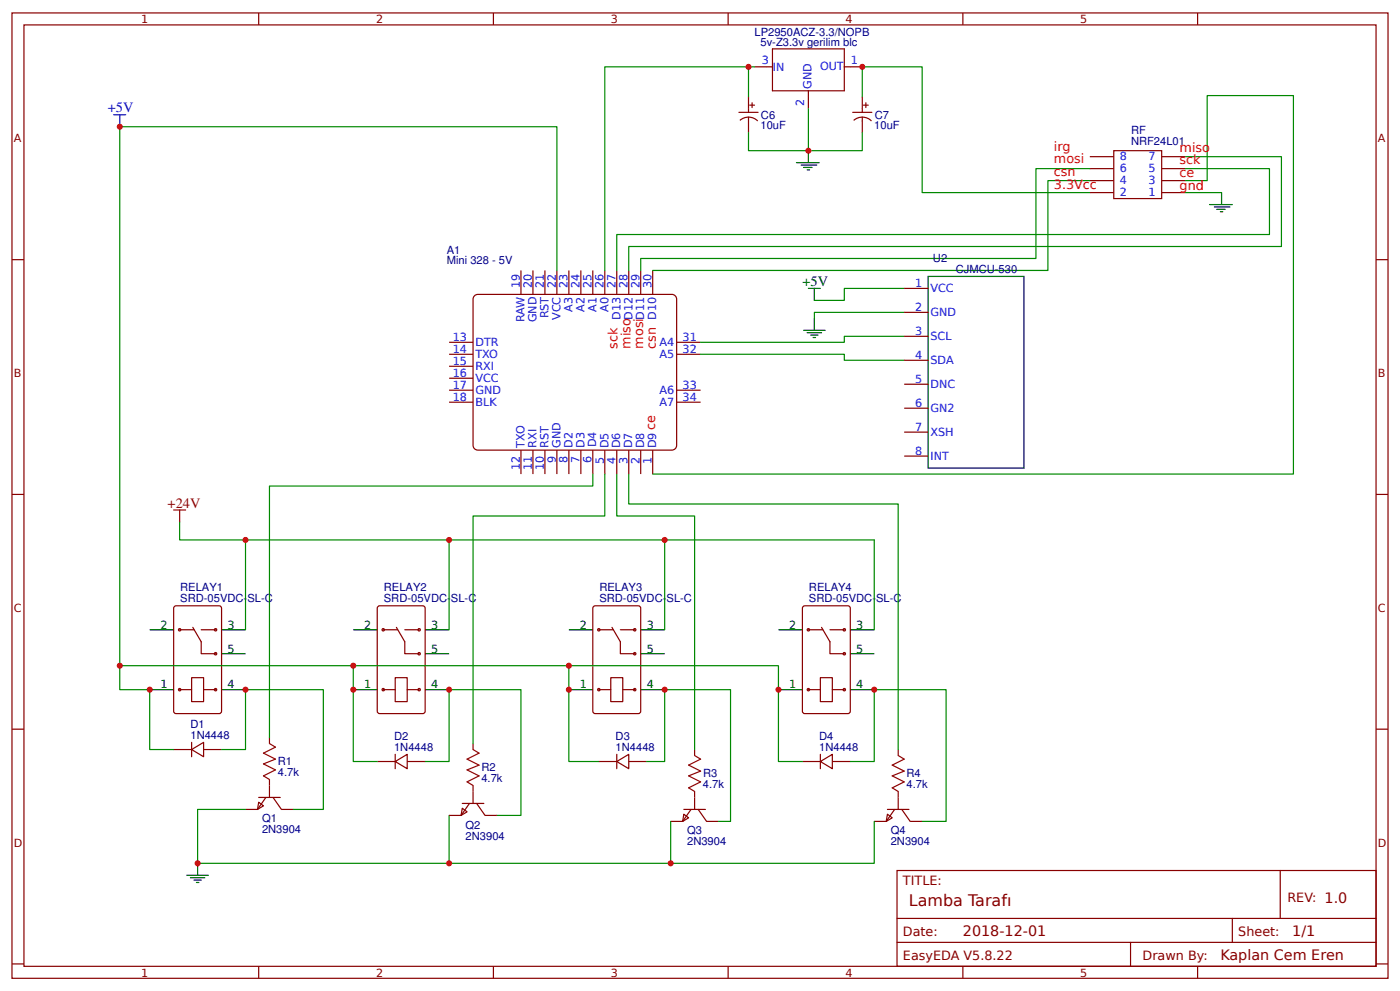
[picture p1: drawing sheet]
<svg xmlns="http://www.w3.org/2000/svg" width="309mm" height="219mm" viewBox="0 0 309 219" stroke-linecap="round" stroke-linejoin="round" font-family="sans-serif">
<g fill="none" stroke="#800" stroke-width=".26">
<path d="M2.6 2.9h304.1v213.2h-304.1zM5.3 5.5h298.7v208h-298.7zM57.1 2.9v2.6M109 2.9v2.6M160.9 2.9v2.6M212.7 2.9v2.6M264.6 2.9v2.6M2.6 57.4h2.7M304 57.4h2.7M2.6 109.2h2.7M304 109.2h2.7M2.6 161.1h2.7"/>
<path d="M304 161.1h2.7M198.2 192.3h105.8v21.2h-105.8zM282.8 192.3v10.6M2.6 212.9h2.7M57.1 213.5v2.6M109 213.5v2.6M160.9 213.5v2.6M198.2 202.9h105.8M198.2 208.2h105.8M212.7 213.5v2.6M249.8 208.2v5.3M264.6 213.5v2.6"/>
<path d="M272.3 202.9v5.3M304 212.9h2.7"/>
</g>
<path d="M104.7 65.5l.9-.5h42.8a1.06 1.06 0 0 1 1.1 1.1v32.3a1.06 1.06 0 0 1-1.1 1h-42.8a1.06 1.06 0 0 1-1.1-1v-32.3z" fill="#fff" stroke="#800" stroke-width=".26"/>
<g fill="none" stroke="#800" stroke-width=".26">
<path d="M166.7 14.8h4M170.7 10.8h15.8v9.3h-15.8zM186.5 14.8h4M163.2 24.8h4.3M163.5 26.6a2.85 2.85 0 0 1 3.9 .1M165.4 21.4v3.4M165.4 25.9v3.4M165.6 23.2h1.1M166.2 22.7v1.1M178.6 20.1v3.9M188.4 24.8h4.2M188.6 26.6a2.85 2.85 0 0 1 3.9 .1"/>
<path d="M190.5 21.4v3.4M190.5 25.9v3.4M190.8 23.2h1M191.3 22.7v1.1M115.1 59.7v5.3M117.7 59.7v5.3M120.4 59.7v5.3M123 59.7v5.3M125.7 59.7v5.3M128.3 59.7v5.3M131 59.7v5.3M133.6 59.7v5.3"/>
<path d="M136.3 59.7v5.3M138.9 59.7v5.3M141.6 59.7v5.3M144.2 59.7v5.3M99.2 75.6h5.3M99.2 78.3h5.3M149.5 75.6h5.3M149.5 78.3h5.3M99.2 80.9h5.3M99.2 83.6h5.3M99.2 86.2h5.3M99.2 88.8h5.3"/>
<path d="M115.1 99.4v5.3M117.7 99.4v5.3M120.4 99.4v5.3M123 99.4v5.3M125.7 99.4v5.3M128.3 99.4v5.3M131 99.4v5.3M133.6 99.4v5.3M136.3 99.4v5.3M138.9 99.4v5.3M141.6 99.4v5.3M144.2 99.4v5.3"/>
<path d="M149.5 86.2h5.3M149.5 88.8h5.3M38.4 134.1l.5-.3h9.5l.5 .3v23l-.2 .5h-9.8l-.5-.2zM39.5 138.9h.4v.4h-.4zM39.7 139.1h3.2M42.6 138.6l1.8 3.2v2.6h3.2M44.4 139.1h3.2M47.4 138.9h.4v.4h-.4zM83.4 134.1l.5-.3h9.5l.5 .3v23l-.2 .5h-9.8l-.5-.2zM84.5 138.9h.4v.4h-.4zM84.7 139.1h3.1M87.6 138.6l1.8 3.2v2.6h3.2"/>
<path d="M89.4 139.1h3.2M92.4 138.9h.4v.4h-.4zM131.2 133.9l9.8-.1 .5 .3 .1 23-.3 .5h-9.8l-.5-.2v-23zM132.1 138.9h.4v.4h-.4zM132.3 139.1h3.2M135.2 138.6l1.9 3.2v2.6h3.1M137.1 139.1h3.1M140 138.9h.4v.4h-.4zM177.5 133.9l9.8-.1 .5 .3 .1 23-.3 .5h-9.8l-.5-.2v-23zM178.4 138.9h.4v.4h-.4zM178.6 139.1h3.2M181.5 138.6l1.9 3.2v2.6h3.1"/>
<path d="M183.4 139.1h3.1M186.3 138.9h.4v.4h-.4zM39.5 152.2h.4v.3h-.4zM39.7 152.3h2.6M42.3 149.7h2.7v5.3h-2.7zM45 152.3h2.6M47.4 152.2h.4v.3h-.4zM47.4 144.2h.4v.4h-.4zM84.5 152.2h.4v.3h-.4zM84.7 152.3h2.6M87.3 149.7h2.7v5.3h-2.7zM90 152.3h2.6"/>
<path d="M92.4 152.2h.4v.3h-.4zM92.4 144.2h.4v.4h-.4zM132.1 152.2h.4v.3h-.4zM132.3 152.3h2.6M134.9 149.7h2.7v5.3h-2.7zM137.6 152.3h2.6M140 152.2h.4v.3h-.4zM140 144.2h.4v.4h-.4zM178.4 152.2h.4v.3h-.4zM178.6 152.3h2.6M181.2 149.7h2.7v5.3h-2.7zM183.9 152.3h2.6"/>
<path d="M186.3 152.2h.4v.3h-.4zM186.3 144.2h.4v.4h-.4zM38.4 165.6h3.9M42.3 165.6l2.7-1.6v3.2zM42.3 164v3.2M45 165.6h3.9M57.1 177.2l1.1 .8-1.3 .8zM57.1 176.2h4.8M58.7 176.2l-1.8 2.6h-2.7M59.5 162.9v1.4M59.5 172.2v4M60.3 176.2l1.9 2.6h2.6"/>
<path d="M83.3 168.2h4M87.3 168.2l2.7-1.6v3.2zM87.3 166.6v3.2M90 168.2h3.9M102.1 178.5l1.1 .8-1.3 .8zM102.1 177.5h4.8M103.7 177.5l-1.8 2.6h-2.7M104.5 164.3v1.3M104.5 173.5v4M105.3 177.5l1.9 2.6h2.6M132.3 168.2h4M136.3 168.2l2.6-1.6v3.2z"/>
<path d="M136.3 166.6v3.2M138.9 168.2h4M151.1 179.9l1 .8-1.3 .8zM151.1 178.8h4.7M152.7 178.8l-1.9 2.7h-2.6M153.5 165.6v1.3M153.5 174.8v4M154.3 178.8l1.8 2.7h2.6M177.3 168.2h3.9M181.2 168.2l2.7-1.6v3.2zM181.2 166.6v3.2M183.9 168.2h4"/>
<path d="M196.1 179.9l1 .8-1.3 .8zM196.1 178.8h4.7M197.6 178.8l-1.8 2.7h-2.7M198.4 165.6v1.3M198.4 174.8v4M199.2 178.8l1.9 2.7h2.6"/>
</g>
<g fill="none" stroke="#000" stroke-width=".26">
<path d="M175.9 35.9h5.1M177 36.5h3.4M177.5 37h1.9M178.3 37.5h.6M178.6 33.3v2.6M177.5 73h4.8M178.3 73.5h3.2M179.1 74h1.6M179.7 74.6h.5M179.9 70.3v2.7M33.1 139.1h5.3M48.9 139.1h5.3"/>
<path d="M78.1 139.1h5.2M93.9 139.1h5.3M125.7 139.1h5.3M141.6 139.1h5.2M172 139.1h5.3M187.9 139.1h5.2M33.1 152.3h5.3M48.9 152.3h5.3M48.9 144.4h5.3M78.1 152.3h5.2M93.9 152.3h5.3M93.9 144.4h5.3"/>
<path d="M125.7 152.3h5.3M141.6 152.3h5.2M141.6 144.4h5.2M172 152.3h5.3M187.9 152.3h5.2M187.9 144.4h5.2M41.3 193.4h4.7M42.1 193.9h3.1M42.9 194.4h1.5M43.4 194.9h.5M43.7 190.7v2.7"/>
</g>
<path d="M25.1 25.3h2.7M26.5 25.3v2.7" fill="none" stroke="#00c" stroke-width=".26"/>
<path d="M38.4 112.7h2.6M39.7 112.7v2.6" fill="none" stroke="#900" stroke-width=".26"/>
<g fill="none" stroke="#080" stroke-width=".26">
<path d="M165.4 29.3v4h25.1v-4M123 59.7v-31.7h-96.5v124.3h6.6v13.3h5.3M99.2 119.3v19.8M131 104.7v2.7h-71.5v55.5M133.6 104.7v9.3h-29.1v50.3M136.3 104.7v9.3h17.2v51.6M138.9 104.7v6.6h59.5v54.3M146.8 119.3v19.8M193.1 119.3v19.8M26.5 147.1h51.6v21.1h5.2M125.7 147.1h46.3v21.1h5.3M48.9 165.6h5.3v-13.3h17.2v26.5h-6.6"/>
<path d="M54.2 178.8h-10.5v11.9h55.5v-10.6M93.9 168.2h5.3v-15.9h15.9v27.8h-5.3M142.9 168.2h3.9v-15.9h14.6v29.2h-2.7M187.9 168.2h5.2v-15.9h15.9v29.2h-5.3M148.2 181.5v9.2h-49M193.1 181.5v9.2h-44.9"/>
</g>
<path d="M59.5 164.3l1.4 .7-2.7 1.4 2.7 1.3-2.7 1.1 2.7 1.3-2.7 1.3 1.3 .8M104.5 165.6l1.3 .8-2.6 1.3 2.6 1.3-2.6 1.1 2.6 1.3-2.6 1.3 1.3 .8M153.5 166.9l1.3 .8-2.7 1.3 2.7 1.3-2.7 1.1 2.7 1.3-2.7 1.3 1.4 .8M198.4 166.9l1.4 .8-2.7 1.3 2.7 1.3-2.7 1.1 2.7 1.3-2.7 1.3 1.3 .8" fill="none" stroke="#a00000" stroke-width=".26"/>
<path d="M246.1 33.3h10.5v10.6h-10.5z" fill="#fff" stroke="#800" stroke-width=".26"/>
<g fill="none" stroke="#800" stroke-width=".26">
<path d="M240.8 39.9h5.3M240.8 37.3h5.3M240.8 34.6h5.3M256.6 39.9h5.3M256.6 37.3h5.3M256.6 34.6h5.3M240.8 42.5h5.3M256.6 42.5h5.3M199.8 63.7h5.3M199.8 69h5.3M199.8 74.3h5.3M199.8 79.6h5.3"/>
<path d="M199.8 84.9h5.3M199.8 90.2h5.3M199.8 95.5h5.3M199.8 100.8h5.3"/>
</g>
<path d="M267.2 45.2h5.1M268.3 45.7h3.4M268.8 46.2h1.9M269.6 46.8h.5M269.9 42.5v2.7M178.6 63.7h2.6M179.9 63.7v2.7M205.1 61.1h21.1v42.3h-21.1z" fill="none" stroke="#000" stroke-width=".26"/>
<g fill="none" stroke="#080" stroke-width=".26">
<path d="M165.4 14.8v6.6M166.7 14.8h-33.1v44.9M178.6 24v9.3M190.5 21.4v-6.6h13.2v27.7h37.1M240.8 39.9h-9.3v19.8h-87.3M240.8 37.3h-11.9v19.8h-87.3v2.6M261.9 39.9h4.8v-18.8h19.1v83.6h-141.6M261.9 37.3h18.6v14.5h-144.2v7.9M261.9 34.6h21.2v19.9h-144.2v5.2M261.9 42.5h8M154.8 78.3h31.7v1.3h13.3M199.8 74.3h-13.3v1.3h-31.7"/>
<path d="M199.8 63.7h-13.3v2.7h-6.6M199.8 69h-19.9v1.3M39.7 115.3v4h153.4M54.2 119.3v19.8M78.1 147.1h47.6v21.1h6.6"/>
</g>
<g fill="#c00">
<circle cx="54.2" cy="119.3" r=".66"/>
<circle cx="33.1" cy="152.3" r=".66"/>
<circle cx="54.2" cy="152.3" r=".66"/>
<circle cx="78.1" cy="152.3" r=".66"/>
<circle cx="99.2" cy="152.3" r=".66"/>
<circle cx="125.7" cy="152.3" r=".66"/>
<circle cx="125.7" cy="147.1" r=".66"/>
<circle cx="172" cy="152.3" r=".66"/>
<circle cx="26.5" cy="147.1" r=".66"/>
<circle cx="178.6" cy="33.3" r=".66"/>
<circle cx="165.4" cy="14.8" r=".66"/>
<circle cx="190.5" cy="14.8" r=".66"/>
<circle cx="193.1" cy="152.3" r=".66"/>
<circle cx="146.8" cy="152.3" r=".66"/>
<circle cx="148.2" cy="190.7" r=".66"/>
<circle cx="26.5" cy="28" r=".66"/>
<circle cx="43.7" cy="190.7" r=".66"/>
<circle cx="99.2" cy="190.7" r=".66"/>
<circle cx="78.1" cy="147.1" r=".66"/>
<circle cx="146.8" cy="119.3" r=".66"/>
<circle cx="99.2" cy="119.3" r=".66"/>
</g>
<text font-size="3.5" fill="#800" x="200.8" y="200.2">Lamba Tarafı</text>
<text font-size="3.2" fill="#00c" x="23.8" y="24.8">+5V</text>
<text font-size="3.2" x="177.3" y="63.2">+5V</text>
<text font-size="3.2" fill="#900" x="37" y="112.1">+24V</text>
<g font-size="3.2" fill="#800">
<text x="212.7" y="206.9">2018-12-01</text>
<text x="285.5" y="206.9">1/1</text>
<text x="269.6" y="212.1">Kaplan Cem Eren</text>
</g>
<g font-size="2.8" fill="#f00">
<text x="232.8" y="33.3">irg</text>
<text x="260.6" y="33.5">miso</text>
<text x="232.8" y="36.1">mosi</text>
<text x="232.8" y="38.9">csn</text>
<text x="232.8" y="41.8">3.3Vcc</text>
<text x="260.6" y="36.3">sck</text>
<text x="260.6" y="39.1">ce</text>
<text x="260.6" y="41.9">gnd</text>
<text x="136.5" y="77" transform="rotate(-90 136.5 77)">sck</text>
<text x="139.3" y="77" transform="rotate(-90 139.3 77)">miso</text>
<text x="142.1" y="77" transform="rotate(-90 142.1 77)">mosi</text>
<text x="144.9" y="77" transform="rotate(-90 144.9 77)">csn</text>
<text x="144.8" y="95" transform="rotate(-90 144.8 95)">ce</text>
</g>
<g font-size="2.8" fill="#800">
<text x="199.5" y="195.5">TITLE:</text>
<text x="284.4" y="199.2">REV: 1.0</text>
<text x="199.5" y="206.9">Date:</text>
<text x="273.6" y="206.9">Sheet:</text>
<text x="199.5" y="212.1">EasyEDA V5.8.22</text>
<text x="252.4" y="212.1">Drawn By:</text>
</g>
<g font-size="2.5" fill="#800">
<text x="31.2" y="5.1">1</text>
<text x="83.1" y="5.1">2</text>
<text x="134.9" y="5.1">3</text>
<text x="186.8" y="5.1">4</text>
<text x="238.7" y="5.1">5</text>
<text x="3" y="31.4">A</text>
<text x="304.4" y="31.4">A</text>
<text x="3" y="83.3">B</text>
<text x="304.4" y="83.3">B</text>
<text x="3" y="135.1">C</text>
<text x="304.4" y="135.1">C</text>
<text x="3" y="187">D</text>
<text x="304.4" y="187">D</text>
<text x="31.2" y="215.7">1</text>
<text x="83.1" y="215.7">2</text>
<text x="134.9" y="215.7">3</text>
<text x="186.8" y="215.7">4</text>
<text x="238.7" y="215.7">5</text>
</g>
<g font-size="2.5" fill="#000080">
<text x="166.7" y="7.9">LP2950ACZ-3.3/NOPB</text>
<text x="168" y="10.3">5v-Z3.3v gerilim blc</text>
<text x="168" y="28.6">10uF</text>
<text x="168.1" y="26.2">C6</text>
<text x="193.1" y="28.6">10uF</text>
<text x="193.3" y="26.2">C7</text>
<text x="249.9" y="29.7">RF</text>
<text x="249.9" y="32.1">NRF24L01</text>
<text x="98.7" y="58.4">Mini 328 - 5V</text>
<text x="98.7" y="56">A1</text>
<text x="206.1" y="57.9">U2</text>
<text x="211.1" y="60.3">CJMCU-530</text>
<text x="39.8" y="130.7">RELAY1</text>
<text x="84.8" y="130.7">RELAY2</text>
<text x="132.4" y="130.7">RELAY3</text>
<text x="178.7" y="130.7">RELAY4</text>
<text x="39.8" y="133">SRD-05VDC-SL-C</text>
<text x="84.8" y="133">SRD-05VDC-SL-C</text>
<text x="132.4" y="133">SRD-05VDC-SL-C</text>
<text x="178.7" y="133">SRD-05VDC-SL-C</text>
<text x="42.1" y="160.8">D1</text>
<text x="42.1" y="163.2">1N4448</text>
<text x="87.1" y="165.8">1N4448</text>
<text x="87.1" y="163.4">D2</text>
<text x="136" y="165.8">1N4448</text>
<text x="136" y="163.4">D3</text>
<text x="181" y="165.8">1N4448</text>
<text x="181" y="163.4">D4</text>
<text x="61.4" y="171.5">4.7k</text>
<text x="61.4" y="169.1">R1</text>
<text x="106.4" y="172.8">4.7k</text>
<text x="106.4" y="170.4">R2</text>
<text x="155.3" y="171.7">R3</text>
<text x="200.3" y="171.7">R4</text>
<text x="155.3" y="174.1">4.7k</text>
<text x="200.3" y="174.1">4.7k</text>
<text x="57.9" y="184">2N3904</text>
<text x="57.9" y="181.6">Q1</text>
<text x="102.9" y="185.6">2N3904</text>
<text x="102.9" y="183.1">Q2</text>
<text x="151.8" y="184.2">Q3</text>
<text x="196.8" y="184.2">Q4</text>
<text x="151.8" y="186.7">2N3904</text>
<text x="196.8" y="186.7">2N3904</text>
</g>
<g font-size="2.5" fill="#00f">
<text x="168.3" y="14.2">3</text>
<text x="170.8" y="15.7">IN</text>
<text x="181.2" y="15.6">OUT</text>
<text x="188" y="14.2">1</text>
<text x="177.7" y="23.4" transform="rotate(-90 177.7 23.4)">2</text>
<text x="179.3" y="19.6" transform="rotate(-90 179.3 19.6)">GND</text>
<text x="247.4" y="35.4">8</text>
<text x="253.8" y="35.4">7</text>
<text x="247.4" y="40.7">4</text>
<text x="247.4" y="38">6</text>
<text x="253.8" y="40.7">3</text>
<text x="253.8" y="38">5</text>
<text x="247.4" y="43.3">2</text>
<text x="253.8" y="43.3">1</text>
<text x="114.8" y="63.7" transform="rotate(-90 114.8 63.7)">19</text>
<text x="117.5" y="63.7" transform="rotate(-90 117.5 63.7)">20</text>
<text x="120.1" y="63.7" transform="rotate(-90 120.1 63.7)">21</text>
<text x="122.8" y="63.7" transform="rotate(-90 122.8 63.7)">22</text>
<text x="125.4" y="63.7" transform="rotate(-90 125.4 63.7)">23</text>
<text x="128.1" y="63.7" transform="rotate(-90 128.1 63.7)">24</text>
<text x="130.7" y="63.7" transform="rotate(-90 130.7 63.7)">25</text>
<text x="133.3" y="63.7" transform="rotate(-90 133.3 63.7)">26</text>
<text x="136" y="63.7" transform="rotate(-90 136 63.7)">27</text>
<text x="138.6" y="63.7" transform="rotate(-90 138.6 63.7)">28</text>
<text x="141.3" y="63.7" transform="rotate(-90 141.3 63.7)">29</text>
<text x="143.9" y="63.7" transform="rotate(-90 143.9 63.7)">30</text>
<text x="202.2" y="63.4">1</text>
<text x="205.6" y="64.5">VCC</text>
<text x="115.9" y="71.2" transform="rotate(-90 115.9 71.2)">RAW</text>
<text x="118.5" y="71.2" transform="rotate(-90 118.5 71.2)">GND</text>
<text x="121.2" y="70.4" transform="rotate(-90 121.2 70.4)">RST</text>
<text x="123.8" y="70.7" transform="rotate(-90 123.8 70.7)">VCC</text>
<text x="126.5" y="68.8" transform="rotate(-90 126.5 68.8)">A3</text>
<text x="129.1" y="68.8" transform="rotate(-90 129.1 68.8)">A2</text>
<text x="131.8" y="68.8" transform="rotate(-90 131.8 68.8)">A1</text>
<text x="134.4" y="68.8" transform="rotate(-90 134.4 68.8)">A0</text>
<text x="137.1" y="70.6" transform="rotate(-90 137.1 70.6)">D13</text>
<text x="139.7" y="70.6" transform="rotate(-90 139.7 70.6)">D12</text>
<text x="142.3" y="70.6" transform="rotate(-90 142.3 70.6)">D11</text>
<text x="145" y="70.6" transform="rotate(-90 145 70.6)">D10</text>
<text x="202.2" y="68.7">2</text>
<text x="205.6" y="69.8">GND</text>
<text x="100" y="75.4">13</text>
<text x="100" y="78">14</text>
<text x="105" y="76.4">DTR</text>
<text x="145.7" y="76.4">A4</text>
<text x="150.8" y="75.4">31</text>
<text x="150.8" y="78">32</text>
<text x="202.2" y="74">3</text>
<text x="205.6" y="75.1">SCL</text>
<text x="100" y="80.6">15</text>
<text x="100" y="83.3">16</text>
<text x="105" y="79.1">TXO</text>
<text x="105" y="81.7">RXI</text>
<text x="145.7" y="79.1">A5</text>
<text x="202.2" y="79.3">4</text>
<text x="205.6" y="80.4">SDA</text>
<text x="100" y="85.9">17</text>
<text x="100" y="88.6">18</text>
<text x="105" y="84.3">VCC</text>
<text x="105" y="87">GND</text>
<text x="105" y="89.6">BLK</text>
<text x="145.7" y="87">A6</text>
<text x="145.7" y="89.6">A7</text>
<text x="150.8" y="85.9">33</text>
<text x="150.8" y="88.6">34</text>
<text x="202.2" y="84.6">5</text>
<text x="202.2" y="89.9">6</text>
<text x="205.6" y="85.7">DNC</text>
<text x="202.2" y="95.2">7</text>
<text x="205.6" y="91">GN2</text>
<text x="115.9" y="98.9" transform="rotate(-90 115.9 98.9)">TXO</text>
<text x="118.5" y="98.9" transform="rotate(-90 118.5 98.9)">RXI</text>
<text x="121.2" y="98.9" transform="rotate(-90 121.2 98.9)">RST</text>
<text x="123.8" y="98.9" transform="rotate(-90 123.8 98.9)">GND</text>
<text x="126.5" y="98.9" transform="rotate(-90 126.5 98.9)">D2</text>
<text x="129.1" y="98.9" transform="rotate(-90 129.1 98.9)">D3</text>
<text x="131.7" y="98.8" transform="rotate(-90 131.7 98.8)">D4</text>
<text x="134.4" y="99" transform="rotate(-90 134.4 99)">D5</text>
<text x="137" y="99" transform="rotate(-90 137 99)">D6</text>
<text x="139.7" y="99" transform="rotate(-90 139.7 99)">D7</text>
<text x="142.3" y="99" transform="rotate(-90 142.3 99)">D8</text>
<text x="145" y="99" transform="rotate(-90 145 99)">D9</text>
<text x="202.2" y="100.5">8</text>
<text x="205.6" y="96.3">XSH</text>
<text x="205.6" y="101.5">INT</text>
<text x="114.8" y="103.9" transform="rotate(-90 114.8 103.9)">12</text>
<text x="117.5" y="103.9" transform="rotate(-90 117.5 103.9)">11</text>
<text x="120.1" y="103.9" transform="rotate(-90 120.1 103.9)">10</text>
<text x="122.8" y="102.3" transform="rotate(-90 122.8 102.3)">9</text>
<text x="125.4" y="102.3" transform="rotate(-90 125.4 102.3)">8</text>
<text x="128.1" y="102.3" transform="rotate(-90 128.1 102.3)">7</text>
<text x="130.6" y="102.3" transform="rotate(-90 130.6 102.3)">6</text>
<text x="133.4" y="102.4" transform="rotate(-90 133.4 102.4)">5</text>
<text x="136" y="102.4" transform="rotate(-90 136 102.4)">4</text>
<text x="138.6" y="102.4" transform="rotate(-90 138.6 102.4)">3</text>
<text x="141.3" y="102.4" transform="rotate(-90 141.3 102.4)">2</text>
<text x="143.9" y="102.4" transform="rotate(-90 143.9 102.4)">1</text>
</g>
<g font-size="2.5">
<text x="35.5" y="138.9">2</text>
<text x="50.3" y="138.9">3</text>
<text x="80.4" y="138.9">2</text>
<text x="95.2" y="138.9">3</text>
<text x="128.1" y="138.9">2</text>
<text x="142.9" y="138.9">3</text>
<text x="174.4" y="138.9">2</text>
<text x="189.2" y="138.9">3</text>
<text x="50.3" y="144.1">5</text>
<text x="95.2" y="144.1">5</text>
<text x="142.9" y="144.1">5</text>
<text x="189.2" y="144.1">5</text>
<text x="35.5" y="152.1">1</text>
<text x="50.3" y="152.1">4</text>
<text x="80.4" y="152.1">1</text>
<text x="95.2" y="152.1">4</text>
<text x="128.1" y="152.1">1</text>
<text x="142.9" y="152.1">4</text>
<text x="174.4" y="152.1">1</text>
<text x="189.2" y="152.1">4</text>
</g>
</svg>
